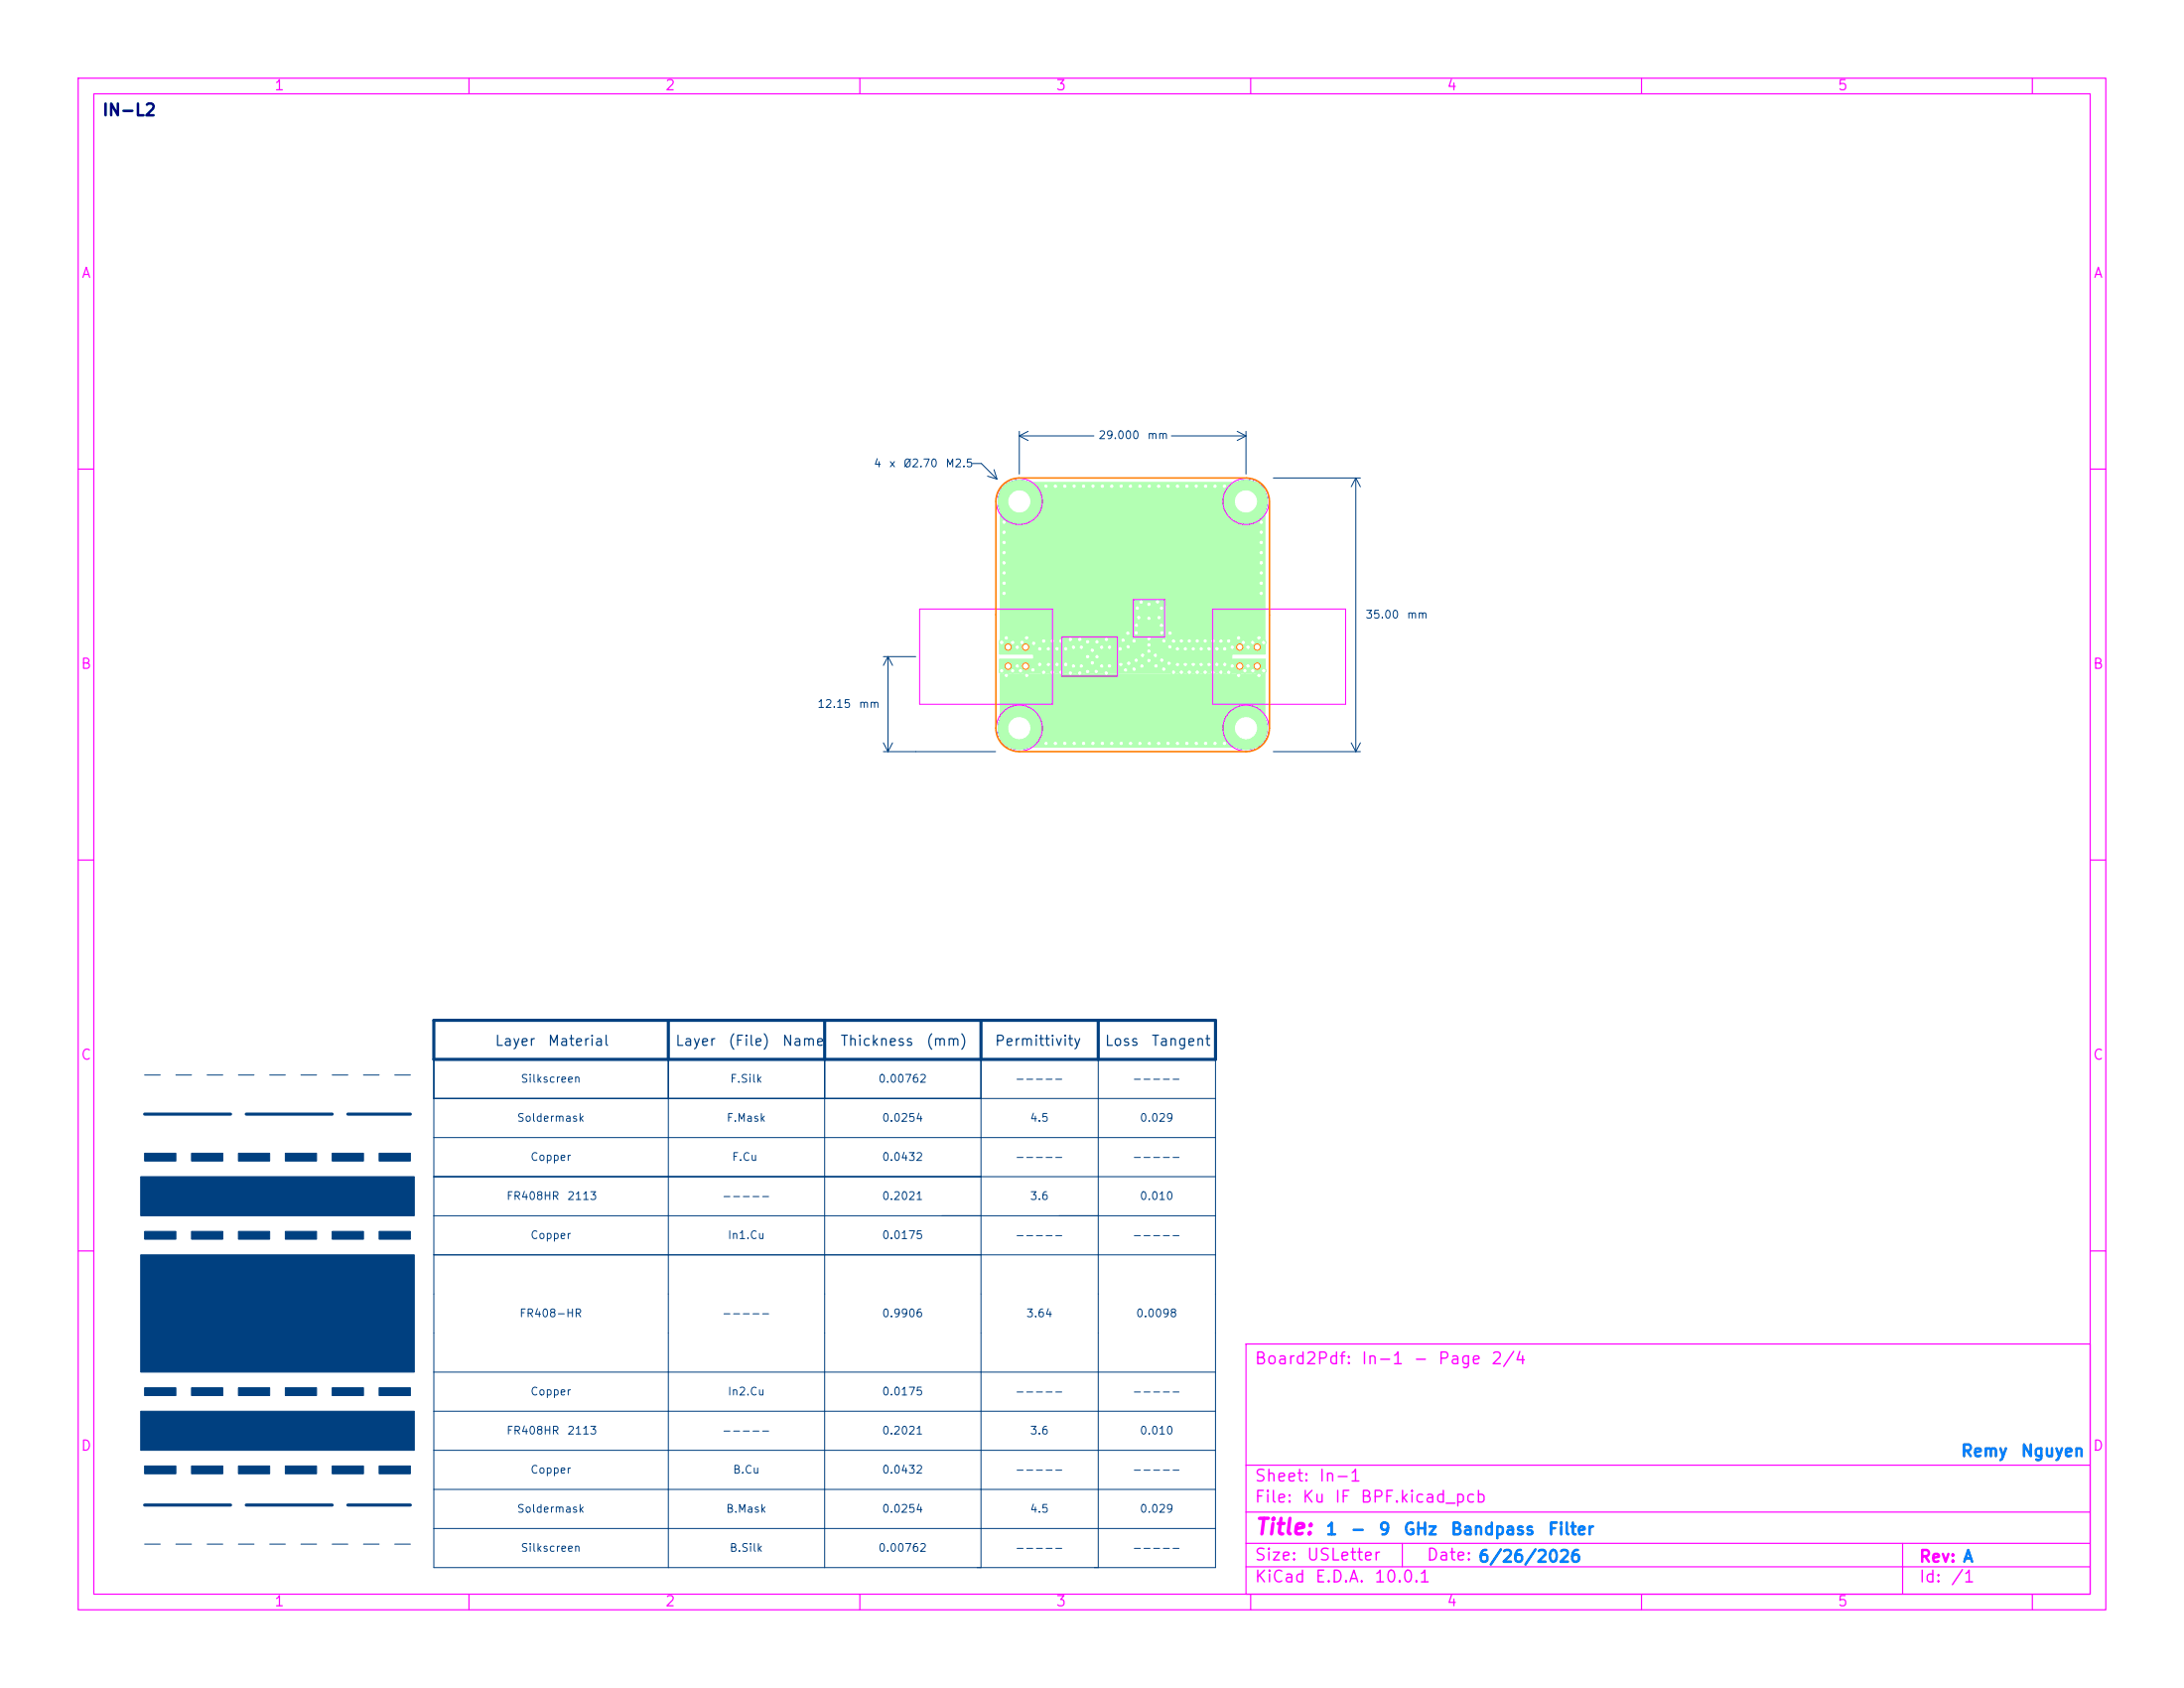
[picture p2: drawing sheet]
<svg xmlns="http://www.w3.org/2000/svg" width="279mm" height="216mm" viewBox="0 0 279 216" stroke-linecap="round" stroke-linejoin="round" font-family="sans-serif">
<g fill="none" stroke="#0080ff" stroke-width=".15">
<circle cx="130.4" cy="64.1" r="2.7"/>
<circle cx="159.4" cy="64.1" r="2.7"/>
<circle cx="130.4" cy="93.1" r="2.7"/>
<circle cx="159.4" cy="93.1" r="2.7"/>
</g>
<g fill="#b3ffb3" stroke="#b3ffb3" stroke-width=".13">
<circle cx="159.4" cy="93.1" r="2.7"/>
<circle cx="159.4" cy="64.1" r="2.7"/>
<circle cx="130.4" cy="64.1" r="2.7"/>
<circle cx="130.4" cy="93.1" r="2.7"/>
<circle cx="139.8" cy="95.1" r=".3"/>
<circle cx="141.9" cy="85.2" r=".3"/>
<circle cx="136.2" cy="62.2" r=".3"/>
<circle cx="161.7" cy="85.8" r=".3"/>
<circle cx="134.6" cy="86" r=".3"/>
<circle cx="156.6" cy="95.1" r=".3"/>
<circle cx="146.2" cy="83.8" r=".3"/>
<circle cx="134.1" cy="83" r=".3"/>
<circle cx="147" cy="79.1" r=".3"/>
<circle cx="145.8" cy="95.1" r=".3"/>
<circle cx="161.3" cy="75.9" r=".3"/>
<circle cx="147" cy="82.5" r=".3"/>
<circle cx="133.8" cy="95.1" r=".3"/>
<circle cx="153.2" cy="86" r=".3"/>
<circle cx="145.8" cy="62.2" r=".3"/>
<circle cx="140.9" cy="85.2" r=".3"/>
<circle cx="160.3" cy="85.8" r=".3"/>
<circle cx="151.8" cy="62.2" r=".3"/>
<circle cx="145.4" cy="80" r=".3"/>
<circle cx="159.1" cy="82.2" r=".3"/>
<circle cx="132.2" cy="82.3" r=".3"/>
<circle cx="151.6" cy="83" r=".3"/>
<circle cx="148.6" cy="80" r=".3"/>
<circle cx="150.6" cy="62.2" r=".3"/>
<circle cx="159.7" cy="82.8" r=".3"/>
<circle cx="141.9" cy="82.8" r=".3"/>
<circle cx="161.1" cy="86.4" r=".3"/>
<circle cx="139.1" cy="85.9" r=".3"/>
<circle cx="149.7" cy="81" r=".3"/>
<circle cx="154.2" cy="62.2" r=".3"/>
<circle cx="151.1" cy="82" r=".3"/>
<circle cx="141" cy="62.2" r=".3"/>
<circle cx="143.4" cy="85" r=".3"/>
<circle cx="155.4" cy="62.2" r=".3"/>
<circle cx="129.5" cy="82.2" r=".3"/>
<circle cx="151.8" cy="95.1" r=".3"/>
<circle cx="128.7" cy="81.6" r=".3"/>
<circle cx="159.7" cy="85.2" r=".3"/>
<circle cx="137.4" cy="95.1" r=".3"/>
<circle cx="136.3" cy="85" r=".3"/>
<circle cx="129.5" cy="85.8" r=".3"/>
<circle cx="161.3" cy="69.4" r=".3"/>
<circle cx="135.2" cy="83" r=".3"/>
<circle cx="134.6" cy="82" r=".3"/>
<circle cx="159.3" cy="85.8" r=".3"/>
<circle cx="148.9" cy="85.6" r=".3"/>
<circle cx="143.3" cy="83" r=".3"/>
<circle cx="140.9" cy="82.8" r=".3"/>
<circle cx="135" cy="62.2" r=".3"/>
<circle cx="128.5" cy="70.7" r=".3"/>
<circle cx="141" cy="95.1" r=".3"/>
<circle cx="140.2" cy="85.9" r=".3"/>
<circle cx="150.1" cy="82" r=".3"/>
<circle cx="146.1" cy="85.2" r=".3"/>
<circle cx="136.3" cy="83" r=".3"/>
<circle cx="148.2" cy="62.2" r=".3"/>
<circle cx="141.5" cy="81.8" r=".3"/>
<circle cx="145.7" cy="79" r=".3"/>
<circle cx="133.8" cy="62.2" r=".3"/>
<circle cx="145.3" cy="80.9" r=".3"/>
<circle cx="133" cy="83" r=".3"/>
<circle cx="147" cy="62.2" r=".3"/>
<circle cx="157.6" cy="85.2" r=".3"/>
<circle cx="155.4" cy="95.1" r=".3"/>
<circle cx="138.1" cy="81.8" r=".3"/>
<circle cx="128.5" cy="73.3" r=".3"/>
<circle cx="145.5" cy="77.8" r=".3"/>
<circle cx="134.1" cy="85" r=".3"/>
<circle cx="138.3" cy="85.2" r=".3"/>
<circle cx="132.1" cy="85.7" r=".3"/>
<circle cx="153" cy="95.1" r=".3"/>
<circle cx="135" cy="95.1" r=".3"/>
<circle cx="144.6" cy="62.2" r=".3"/>
<circle cx="144.6" cy="95.1" r=".3"/>
<circle cx="145.3" cy="84.4" r=".3"/>
<circle cx="151.6" cy="85" r=".3"/>
<circle cx="161.3" cy="70.7" r=".3"/>
<circle cx="155.7" cy="83" r=".3"/>
<circle cx="137.3" cy="85.2" r=".3"/>
<circle cx="143.4" cy="62.2" r=".3"/>
<circle cx="155.7" cy="85" r=".3"/>
<circle cx="151.1" cy="86" r=".3"/>
<circle cx="149.7" cy="82.7" r=".3"/>
<circle cx="147" cy="95.1" r=".3"/>
<circle cx="148.6" cy="77.8" r=".3"/>
<circle cx="149.4" cy="62.2" r=".3"/>
<circle cx="143.7" cy="81.9" r=".3"/>
<circle cx="147" cy="84.5" r=".3"/>
<circle cx="154.7" cy="83" r=".3"/>
<circle cx="128.5" cy="75.9" r=".3"/>
<circle cx="154.2" cy="82" r=".3"/>
<circle cx="155.2" cy="82" r=".3"/>
<circle cx="133.5" cy="82" r=".3"/>
<circle cx="147" cy="81.7" r=".3"/>
<circle cx="148.2" cy="95.1" r=".3"/>
<circle cx="128.7" cy="86.4" r=".3"/>
<circle cx="139.7" cy="84.8" r=".3"/>
<circle cx="139.1" cy="82.1" r=".3"/>
<circle cx="153.2" cy="82" r=".3"/>
<circle cx="161.3" cy="66.8" r=".3"/>
<circle cx="144.3" cy="81" r=".3"/>
<circle cx="139.8" cy="62.2" r=".3"/>
<circle cx="139.7" cy="83.2" r=".3"/>
<circle cx="147.8" cy="83.8" r=".3"/>
<circle cx="150.6" cy="85" r=".3"/>
<circle cx="138.1" cy="86.1" r=".3"/>
<circle cx="130.5" cy="85.8" r=".3"/>
<circle cx="153" cy="62.2" r=".3"/>
<circle cx="153.7" cy="83" r=".3"/>
<circle cx="156.2" cy="86" r=".3"/>
<circle cx="145.1" cy="82" r=".3"/>
<circle cx="144" cy="85.7" r=".3"/>
<circle cx="158.5" cy="81.6" r=".3"/>
<circle cx="150.6" cy="95.1" r=".3"/>
<circle cx="131.3" cy="86.4" r=".3"/>
<circle cx="128.5" cy="72" r=".3"/>
<circle cx="156.7" cy="83" r=".3"/>
<circle cx="153.7" cy="85" r=".3"/>
<circle cx="161.7" cy="82.2" r=".3"/>
<circle cx="154.2" cy="95.1" r=".3"/>
<circle cx="137.4" cy="62.2" r=".3"/>
<circle cx="136.9" cy="81.8" r=".3"/>
<circle cx="160.3" cy="82.2" r=".3"/>
<circle cx="142.2" cy="62.2" r=".3"/>
<circle cx="157.2" cy="86" r=".3"/>
<circle cx="150.6" cy="83" r=".3"/>
<circle cx="149.6" cy="84.8" r=".3"/>
<circle cx="130.7" cy="82.2" r=".3"/>
<circle cx="136.9" cy="86.1" r=".3"/>
<circle cx="139.1" cy="84" r=".3"/>
<circle cx="128.5" cy="74.6" r=".3"/>
<circle cx="161.3" cy="74.6" r=".3"/>
<circle cx="152.2" cy="86" r=".3"/>
<circle cx="145.1" cy="85.6" r=".3"/>
<circle cx="157.6" cy="82.8" r=".3"/>
<circle cx="137.3" cy="82.8" r=".3"/>
<circle cx="135.7" cy="82" r=".3"/>
<circle cx="148.3" cy="79" r=".3"/>
<circle cx="131.3" cy="81.6" r=".3"/>
<circle cx="161.3" cy="72" r=".3"/>
<circle cx="147" cy="77.3" r=".3"/>
<circle cx="156.6" cy="62.2" r=".3"/>
<circle cx="152.7" cy="83" r=".3"/>
<circle cx="128.5" cy="68.1" r=".3"/>
<circle cx="148.6" cy="84.4" r=".3"/>
<circle cx="148.1" cy="77" r=".3"/>
<circle cx="146" cy="77" r=".3"/>
<circle cx="161.3" cy="68.1" r=".3"/>
<circle cx="130.1" cy="85.2" r=".3"/>
<circle cx="133" cy="85" r=".3"/>
<circle cx="147.9" cy="85.2" r=".3"/>
<circle cx="154.2" cy="86" r=".3"/>
<circle cx="152.7" cy="85" r=".3"/>
<circle cx="138.6" cy="62.2" r=".3"/>
<circle cx="144.3" cy="82.7" r=".3"/>
<circle cx="156.2" cy="82" r=".3"/>
<circle cx="143.4" cy="95.1" r=".3"/>
<circle cx="148.6" cy="80.9" r=".3"/>
<circle cx="135.7" cy="86" r=".3"/>
<circle cx="147" cy="83.3" r=".3"/>
<circle cx="158.5" cy="86.4" r=".3"/>
<circle cx="140.3" cy="84" r=".3"/>
<circle cx="157.2" cy="82" r=".3"/>
<circle cx="155.2" cy="86" r=".3"/>
<circle cx="135.2" cy="85" r=".3"/>
<circle cx="133.5" cy="86" r=".3"/>
<circle cx="149.4" cy="95.1" r=".3"/>
<circle cx="138.3" cy="82.8" r=".3"/>
<circle cx="140.3" cy="82.1" r=".3"/>
<circle cx="128.5" cy="69.4" r=".3"/>
<circle cx="141.5" cy="86.1" r=".3"/>
<circle cx="144.4" cy="84.8" r=".3"/>
<circle cx="130.1" cy="82.8" r=".3"/>
<circle cx="161.3" cy="73.3" r=".3"/>
<circle cx="154.7" cy="85" r=".3"/>
<circle cx="142.2" cy="95.1" r=".3"/>
<circle cx="152.2" cy="82" r=".3"/>
<circle cx="128.1" cy="85.8" r=".3"/>
<circle cx="136.2" cy="95.1" r=".3"/>
<circle cx="128.5" cy="66.8" r=".3"/>
<circle cx="161.1" cy="81.6" r=".3"/>
<circle cx="148.9" cy="82" r=".3"/>
<circle cx="150.1" cy="86" r=".3"/>
<circle cx="156.7" cy="85" r=".3"/>
<circle cx="128.1" cy="82.2" r=".3"/>
<circle cx="138.6" cy="95.1" r=".3"/>
</g>
<g fill="#b3ffb3">
<path d="M144.8 77.5h4.3v4.3h-4.3z"/>
<path d="M127.8 81.8h34.1v.1v1.7v.1h-4.3v.5l4.3 .1v1.8h-34l-.1-.8h.8a.41 .41 0 0 0 .4 .3 .41 .41 0 0 0 .4-.3h1.4a.41 .41 0 0 0 .4 .3 .41 .41 0 0 0 .4-.3h26.6a.41 .41 0 0 0 .4 .3 .41 .41 0 0 0 .4-.3h1.4a.41 .41 0 0 0 .7 .3 .41 .41 0 0 0 0-.7 .41 .41 0 0 0-.7 .3v.1h-1.4a.41 .41 0 0 0-.4-.5 .41 .41 0 0 0-.4 .5h-26.6a.41 .41 0 0 0-.4-.5 .41 .41 0 0 0-.4 .5h-1.4a.41 .41 0 0 0-.4-.5 .41 .41 0 0 0-.4 .5h-.8v-.9l.1-.2h4.3v-.5h-4.3l-.1-.9h.8a.41 .41 0 0 0 .4 .4 .41 .41 0 0 0 .4-.4h1.4a.41 .41 0 0 0 .4 .4 .41 .41 0 0 0 .4-.4h26.6a.41 .41 0 0 0 .4 .4 .41 .41 0 0 0 .4-.4h1.4a.41 .41 0 0 0 .7 .3 .41 .41 0 0 0 0-.7 .41 .41 0 0 0-.7 .3v.1h-1.4a.41 .41 0 0 0-.4-.4 .41 .41 0 0 0-.4 .4h-26.6a.41 .41 0 0 0-.4-.4 .41 .41 0 0 0-.4 .4h-1.4a.41 .41 0 0 0-.4-.4 .41 .41 0 0 0-.4 .4h-.8z"/>
<path d="M127.9 86.1h34v8.7l-.4 .5-.5 .3h-32.2l-.6-.4-.3-.4z"/>
<path d="M128.2 62.1l.6-.5 32.3 .1 .5 .4 .3 .4v19.3h-12.8v-4.3h-4.3v4.3h-16.9v-19.3z"/>
</g>
<g fill="#fff" stroke="#fff" stroke-width=".13">
<circle cx="139.8" cy="95.1" r=".15"/>
<circle cx="141.9" cy="85.2" r=".15"/>
<circle cx="136.2" cy="62.2" r=".15"/>
<circle cx="161.7" cy="85.8" r=".15"/>
<circle cx="134.6" cy="86" r=".15"/>
<circle cx="156.6" cy="95.1" r=".15"/>
<circle cx="146.2" cy="83.8" r=".15"/>
<circle cx="134.1" cy="83" r=".15"/>
<circle cx="147" cy="79.1" r=".15"/>
<circle cx="145.8" cy="95.1" r=".15"/>
<circle cx="161.4" cy="75.9" r=".15"/>
<circle cx="147" cy="82.5" r=".15"/>
<circle cx="133.8" cy="95.1" r=".15"/>
<circle cx="153.2" cy="86" r=".15"/>
<circle cx="145.8" cy="62.2" r=".15"/>
<circle cx="140.9" cy="85.2" r=".15"/>
<circle cx="160.3" cy="85.8" r=".15"/>
<circle cx="151.8" cy="62.2" r=".15"/>
<circle cx="145.4" cy="80" r=".15"/>
<circle cx="159.1" cy="82.2" r=".15"/>
<circle cx="132.2" cy="82.3" r=".15"/>
<circle cx="151.6" cy="83" r=".15"/>
<circle cx="148.6" cy="80" r=".15"/>
<circle cx="150.6" cy="62.2" r=".15"/>
<circle cx="159.7" cy="82.8" r=".15"/>
<circle cx="141.9" cy="82.8" r=".15"/>
<circle cx="161.1" cy="86.4" r=".15"/>
<circle cx="139.1" cy="85.9" r=".15"/>
<circle cx="149.7" cy="81" r=".15"/>
<circle cx="154.2" cy="62.2" r=".15"/>
<circle cx="151.1" cy="82" r=".15"/>
<circle cx="141" cy="62.2" r=".15"/>
<circle cx="143.4" cy="85" r=".15"/>
<circle cx="155.4" cy="62.2" r=".15"/>
<circle cx="129.5" cy="82.2" r=".15"/>
<circle cx="151.8" cy="95.1" r=".15"/>
<circle cx="128.7" cy="81.6" r=".15"/>
<circle cx="159.7" cy="85.2" r=".15"/>
<circle cx="137.4" cy="95.1" r=".15"/>
<circle cx="136.3" cy="85" r=".15"/>
<circle cx="129.5" cy="85.8" r=".15"/>
<circle cx="161.4" cy="69.4" r=".15"/>
<circle cx="135.2" cy="83" r=".15"/>
<circle cx="134.6" cy="82" r=".15"/>
<circle cx="159.3" cy="85.8" r=".15"/>
<circle cx="148.9" cy="85.6" r=".15"/>
<circle cx="143.3" cy="83" r=".15"/>
<circle cx="140.9" cy="82.8" r=".15"/>
<circle cx="135" cy="62.2" r=".15"/>
<circle cx="128.4" cy="70.7" r=".15"/>
<circle cx="141" cy="95.1" r=".15"/>
<circle cx="140.2" cy="85.9" r=".15"/>
<circle cx="150.1" cy="82" r=".15"/>
<circle cx="146.1" cy="85.2" r=".15"/>
<circle cx="136.3" cy="83" r=".15"/>
<circle cx="148.2" cy="62.2" r=".15"/>
<circle cx="141.5" cy="81.8" r=".15"/>
<circle cx="145.7" cy="79" r=".15"/>
<circle cx="133.8" cy="62.2" r=".15"/>
<circle cx="145.3" cy="80.9" r=".15"/>
<circle cx="133" cy="83" r=".15"/>
<circle cx="147" cy="62.2" r=".15"/>
<circle cx="157.6" cy="85.2" r=".15"/>
<circle cx="155.4" cy="95.1" r=".15"/>
<circle cx="138.1" cy="81.8" r=".15"/>
<circle cx="128.4" cy="73.3" r=".15"/>
<circle cx="145.5" cy="77.8" r=".15"/>
<circle cx="134.1" cy="85" r=".15"/>
<circle cx="138.3" cy="85.2" r=".15"/>
<circle cx="132.1" cy="85.7" r=".15"/>
<circle cx="153" cy="95.1" r=".15"/>
<circle cx="135" cy="95.1" r=".15"/>
<circle cx="144.6" cy="62.2" r=".15"/>
<circle cx="144.6" cy="95.1" r=".15"/>
<circle cx="145.3" cy="84.4" r=".15"/>
<circle cx="151.6" cy="85" r=".15"/>
<circle cx="161.4" cy="70.7" r=".15"/>
<circle cx="155.7" cy="83" r=".15"/>
<circle cx="137.3" cy="85.2" r=".15"/>
<circle cx="143.4" cy="62.2" r=".15"/>
<circle cx="155.7" cy="85" r=".15"/>
<circle cx="151.1" cy="86" r=".15"/>
<circle cx="149.7" cy="82.7" r=".15"/>
<circle cx="147" cy="95.1" r=".15"/>
<circle cx="148.6" cy="77.8" r=".15"/>
<circle cx="149.4" cy="62.2" r=".15"/>
<circle cx="143.7" cy="81.9" r=".15"/>
<circle cx="147" cy="84.5" r=".15"/>
<circle cx="154.7" cy="83" r=".15"/>
<circle cx="128.4" cy="75.9" r=".15"/>
<circle cx="154.2" cy="82" r=".15"/>
<circle cx="155.2" cy="82" r=".15"/>
<circle cx="133.5" cy="82" r=".15"/>
<circle cx="147" cy="81.7" r=".15"/>
<circle cx="148.2" cy="95.1" r=".15"/>
<circle cx="128.7" cy="86.4" r=".15"/>
<circle cx="139.7" cy="84.8" r=".15"/>
<circle cx="139.1" cy="82.1" r=".15"/>
<circle cx="153.2" cy="82" r=".15"/>
<circle cx="161.4" cy="66.8" r=".15"/>
<circle cx="144.3" cy="81" r=".15"/>
<circle cx="139.8" cy="62.2" r=".15"/>
<circle cx="139.7" cy="83.2" r=".15"/>
<circle cx="147.8" cy="83.8" r=".15"/>
<circle cx="150.6" cy="85" r=".15"/>
<circle cx="138.1" cy="86.1" r=".15"/>
<circle cx="130.5" cy="85.8" r=".15"/>
<circle cx="153" cy="62.2" r=".15"/>
<circle cx="153.7" cy="83" r=".15"/>
<circle cx="156.2" cy="86" r=".15"/>
<circle cx="145.1" cy="82" r=".15"/>
<circle cx="144" cy="85.7" r=".15"/>
<circle cx="158.5" cy="81.6" r=".15"/>
<circle cx="150.6" cy="95.1" r=".15"/>
<circle cx="131.3" cy="86.4" r=".15"/>
<circle cx="128.4" cy="72" r=".15"/>
<circle cx="156.7" cy="83" r=".15"/>
<circle cx="153.7" cy="85" r=".15"/>
<circle cx="161.7" cy="82.2" r=".15"/>
<circle cx="154.2" cy="95.1" r=".15"/>
<circle cx="137.4" cy="62.2" r=".15"/>
<circle cx="136.9" cy="81.8" r=".15"/>
<circle cx="160.3" cy="82.2" r=".15"/>
<circle cx="142.2" cy="62.2" r=".15"/>
<circle cx="157.2" cy="86" r=".15"/>
<circle cx="150.6" cy="83" r=".15"/>
<circle cx="149.6" cy="84.8" r=".15"/>
<circle cx="130.7" cy="82.2" r=".15"/>
<circle cx="136.9" cy="86.1" r=".15"/>
<circle cx="139.1" cy="84" r=".15"/>
<circle cx="128.4" cy="74.6" r=".15"/>
<circle cx="161.4" cy="74.6" r=".15"/>
<circle cx="152.2" cy="86" r=".15"/>
<circle cx="145.1" cy="85.6" r=".15"/>
<circle cx="157.6" cy="82.8" r=".15"/>
<circle cx="137.3" cy="82.8" r=".15"/>
<circle cx="135.7" cy="82" r=".15"/>
<circle cx="148.3" cy="79" r=".15"/>
<circle cx="131.3" cy="81.6" r=".15"/>
<circle cx="161.4" cy="72" r=".15"/>
<circle cx="147" cy="77.3" r=".15"/>
<circle cx="156.6" cy="62.2" r=".15"/>
<circle cx="152.7" cy="83" r=".15"/>
<circle cx="128.4" cy="68.1" r=".15"/>
<circle cx="148.6" cy="84.4" r=".15"/>
<circle cx="148.1" cy="77" r=".15"/>
<circle cx="146" cy="77" r=".15"/>
<circle cx="161.4" cy="68.1" r=".15"/>
<circle cx="130.1" cy="85.2" r=".15"/>
<circle cx="133" cy="85" r=".15"/>
<circle cx="147.9" cy="85.2" r=".15"/>
<circle cx="154.2" cy="86" r=".15"/>
<circle cx="152.7" cy="85" r=".15"/>
<circle cx="138.6" cy="62.2" r=".15"/>
<circle cx="144.3" cy="82.7" r=".15"/>
<circle cx="156.2" cy="82" r=".15"/>
<circle cx="143.4" cy="95.1" r=".15"/>
<circle cx="148.6" cy="80.9" r=".15"/>
<circle cx="135.7" cy="86" r=".15"/>
<circle cx="147" cy="83.3" r=".15"/>
<circle cx="158.5" cy="86.4" r=".15"/>
<circle cx="140.3" cy="84" r=".15"/>
<circle cx="157.2" cy="82" r=".15"/>
<circle cx="155.2" cy="86" r=".15"/>
<circle cx="135.2" cy="85" r=".15"/>
<circle cx="133.5" cy="86" r=".15"/>
<circle cx="149.4" cy="95.1" r=".15"/>
<circle cx="138.3" cy="82.8" r=".15"/>
<circle cx="140.3" cy="82.1" r=".15"/>
<circle cx="128.4" cy="69.4" r=".15"/>
<circle cx="141.5" cy="86.1" r=".15"/>
<circle cx="144.4" cy="84.8" r=".15"/>
<circle cx="130.1" cy="82.8" r=".15"/>
<circle cx="161.4" cy="73.3" r=".15"/>
<circle cx="154.7" cy="85" r=".15"/>
<circle cx="142.2" cy="95.1" r=".15"/>
<circle cx="152.2" cy="82" r=".15"/>
<circle cx="128.1" cy="85.8" r=".15"/>
<circle cx="136.2" cy="95.1" r=".15"/>
<circle cx="128.4" cy="66.8" r=".15"/>
<circle cx="161.1" cy="81.6" r=".15"/>
<circle cx="148.9" cy="82" r=".15"/>
<circle cx="150.1" cy="86" r=".15"/>
<circle cx="156.7" cy="85" r=".15"/>
<circle cx="128.1" cy="82.2" r=".15"/>
<circle cx="138.6" cy="95.1" r=".15"/>
<circle cx="159.4" cy="93.1" r="1.35"/>
<circle cx="159.4" cy="64.1" r="1.35"/>
<circle cx="130.4" cy="64.1" r="1.35"/>
<circle cx="130.4" cy="93.1" r="1.35"/>
</g>
<g fill="none" stroke="#f0f" stroke-width=".15">
<path d="M10 10h259.4v195.9h-259.4zM12 12h255.4v191.9h-255.4zM60 10v2M110 10v2M160 10v2M210 10v2M260 10v2M10 60h2M267.4 60h2M10 110h2M267.4 110h2M10 160h2"/>
<path d="M159.4 171.9h108v32h-108zM267.4 160h2M159.4 197.4h108M159.4 193.4h108M159.4 187.4h108M179.4 197.4v3M243.4 197.4v6.5M60 203.9v2M110 203.9v2M159.4 200.4h108M160 203.9v2M210 203.9v2"/>
<path d="M260 203.9v2"/>
</g>
<g fill="none" stroke="#f0f" stroke-width=".13">
<path d="M117.7 77.9h17v12.2h-17zM145 76.7h4v4.8h-4zM155.1 77.9h17.1v12.2h-17.1zM135.9 81.5h7.1v5h-7.1z"/>
<circle cx="130.4" cy="64.1" r="2.95"/>
<circle cx="159.4" cy="64.1" r="2.95"/>
<circle cx="130.4" cy="93.1" r="2.95"/>
<circle cx="159.4" cy="93.1" r="2.95"/>
</g>
<path d="M128.3 62a3 3 0 0 1 2.1-.9h29a3 3 0 0 1 3 3v29a3 3 0 0 1-3 3h-29a3 3 0 0 1-3-3v-29a3 3 0 0 1 .9-2.1z" fill="none" stroke="#ff8000" stroke-width=".2"/>
<g fill="none" stroke="#ff8000" stroke-width=".13">
<circle cx="129" cy="82.8" r=".41"/>
<circle cx="129" cy="85.2" r=".41"/>
<circle cx="131.2" cy="85.2" r=".41"/>
<circle cx="131.2" cy="82.8" r=".41"/>
<circle cx="158.6" cy="82.8" r=".41"/>
<circle cx="158.6" cy="85.2" r=".41"/>
<circle cx="160.8" cy="82.8" r=".41"/>
<circle cx="160.8" cy="85.2" r=".41"/>
</g>
<g fill="none" stroke="#004080" stroke-width=".13">
<path d="M124.4 59.3h1.1l2 2M130.4 55.2v5.4M130.4 55.8h9.5M130.4 55.8l1.1 .5M131.5 55.2l-1.1 .6M149.9 55.8h9.5M158.3 55.2l1.1 .6M159.4 55.2v5.4M159.4 55.8l-1.1 .5M126.3 60.9l1.2 .4M127.2 60.1l.3 1.2M162.9 61.1h11.1"/>
<path d="M173.4 61.1v35M173.4 61.1l.6 1.2M173.4 61.1l-.5 1.2M113 96.1h14.4M113 84h4.1M113 95l.6 1.1M113.6 84v12.1M113.6 84l.6 1.1M113.6 84l-.6 1.1M114.2 95l-.6 1.1M162.9 96.1h11.1M172.9 95l.5 1.1"/>
<path d="M174 95l-.6 1.1M18.5 137.5h2M22.5 137.5h2M26.5 137.5h2M30.5 137.5h2M34.5 137.5h2M38.5 137.5h2M42.5 137.5h2M46.5 137.5h2M50.5 137.5h2M85.5 135.5v65M105.5 135.5v65"/>
<path d="M140.5 135.5v65M155.5 135.5v65h-100v-65h70v65M55.5 140.5h100M55.5 145.5h100M55.5 150.5h100M55.5 155.5h100M55.5 160.5h100M55.5 175.5h100M18.5 197.5h2M22.5 197.5h2M26.5 197.5h2M30.5 197.5h2"/>
<path d="M34.5 197.5h2M38.5 197.5h2M42.5 197.5h2M46.5 197.5h2M50.5 197.5h2M55.5 180.5h100M55.5 185.5h100M55.5 190.5h100M55.5 195.5h100"/>
</g>
<path d="M55.5 130.5h100v5h-100zM85.5 130.5v5M105.5 130.5v5M125.5 130.5v5M140.5 130.5v5M18.5 142.5h11M31.5 142.5h11M44.5 142.5h8M18.5 192.5h11M31.5 192.5h11M44.5 192.5h8" fill="none" stroke="#004080" stroke-width=".4"/>
<g fill="#004080" stroke="#004080" stroke-width=".13">
<path d="M18.5 147.5h4v1h-4z"/>
<path d="M18.5 157.5h4v1h-4z"/>
<path d="M18.5 177.5h4v1h-4z"/>
<path d="M18.5 187.5h4v1h-4z"/>
<path d="M24.5 147.5h4v1h-4z"/>
<path d="M24.5 157.5h4v1h-4z"/>
<path d="M24.5 177.5h4v1h-4z"/>
<path d="M24.5 187.5h4v1h-4z"/>
<path d="M30.5 147.5h4v1h-4z"/>
<path d="M30.5 157.5h4v1h-4z"/>
<path d="M30.5 177.5h4v1h-4z"/>
<path d="M30.5 187.5h4v1h-4z"/>
<path d="M36.5 147.5h4v1h-4z"/>
<path d="M36.5 157.5h4v1h-4z"/>
<path d="M36.5 177.5h4v1h-4z"/>
<path d="M36.5 187.5h4v1h-4z"/>
<path d="M42.5 147.5h4v1h-4z"/>
<path d="M42.5 157.5h4v1h-4z"/>
<path d="M42.5 177.5h4v1h-4z"/>
<path d="M42.5 187.5h4v1h-4z"/>
<path d="M48.5 147.5h4v1h-4z"/>
<path d="M48.5 157.5h4v1h-4z"/>
<path d="M48.5 177.5h4v1h-4z"/>
<path d="M48.5 187.5h4v1h-4z"/>
<path d="M18 150.5h35v5h-35z"/>
<path d="M18 160.5h35v15h-35z"/>
<path d="M18 180.5h35v5h-35z"/>
</g>
<text font-size="2" fill="#f0f" x="160.4" y="196.8">Title:</text>
<text font-size="1.5" fill="#000080" x="13" y="15.2">IN-L2</text>
<g font-size="1.5" fill="#f0f">
<text x="160.4" y="174.9">Board2Pdf:</text>
<text x="174.1" y="174.9">In-1</text>
<text x="180.7" y="174.9">-</text>
<text x="183.8" y="174.9">Page</text>
<text x="190.6" y="174.9">2/4</text>
<text x="160.4" y="189.9">Sheet:</text>
<text x="168.6" y="189.9">In-1</text>
<text x="160.4" y="192.6">File:</text>
<text x="166.5" y="192.6">Ku</text>
<text x="170.6" y="192.6">IF</text>
<text x="173.9" y="192.6">BPF.kicad_pcb</text>
<text x="160.4" y="202.8">KiCad</text>
<text x="160.4" y="200">Size:</text>
<text x="167" y="200">USLetter</text>
<text x="168.1" y="202.8">E.D.A.</text>
<text x="175.7" y="202.8">10.0.1</text>
<text x="182.4" y="200">Date: 6/26/2026</text>
<text x="245.4" y="200.2">Rev: A</text>
<text x="245.4" y="202.8">Id:</text>
<text x="249.5" y="202.8">/1</text>
</g>
<g font-size="1.5" fill="#0080ff">
<text x="250.8" y="186.7">Remy</text>
<text x="258.4" y="186.7">Nguyen</text>
<text x="169.5" y="196.7">1</text>
<text x="172.7" y="196.7">-</text>
<text x="176.3" y="196.7">9</text>
<text x="179.4" y="196.7">GHz</text>
<text x="185.5" y="196.7">Bandpass</text>
<text x="197.9" y="196.7">Filter</text>
</g>
<g font-size="1.3" fill="#f0f">
<text x="35" y="11.9">1</text>
<text x="85" y="11.9">2</text>
<text x="135" y="11.9">3</text>
<text x="185" y="11.9">4</text>
<text x="235" y="11.9">5</text>
<text x="10.3" y="35.9">A</text>
<text x="267.7" y="35.9">A</text>
<text x="10.3" y="85.9">B</text>
<text x="267.7" y="85.9">B</text>
<text x="10.3" y="135.9">C</text>
<text x="267.7" y="135.9">C</text>
<text x="10.3" y="185.9">D</text>
<text x="267.7" y="185.9">D</text>
<text x="35" y="205.8">1</text>
<text x="85" y="205.8">2</text>
<text x="135" y="205.8">3</text>
<text x="185" y="205.8">4</text>
<text x="235" y="205.8">5</text>
</g>
<g font-size="1.3" fill="#004080">
<text x="63.2" y="134.1">Layer</text>
<text x="70" y="134.1">Material</text>
<text x="86.3" y="134.1">Layer</text>
<text x="93.1" y="134.1">(File)</text>
<text x="100" y="134.1">Name</text>
<text x="107.4" y="134.1">Thickness</text>
<text x="118.4" y="134.1">(mm)</text>
<text x="127.2" y="134.1">Permittivity</text>
<text x="141.2" y="134.1">Loss</text>
<text x="147.2" y="134.1">Tangent</text>
</g>
<g font-size="1" fill="#004080">
<text x="140.4" y="56.4">29.000</text>
<text x="146.7" y="56.4">mm</text>
<text x="111.7" y="60">4</text>
<text x="113.7" y="60">x</text>
<text x="115.5" y="60">Ø2.70</text>
<text x="120.9" y="60">M2.5</text>
<text x="174.6" y="79.4">35.00</text>
<text x="179.9" y="79.4">mm</text>
<text x="104.5" y="90.8">12.15</text>
<text x="109.8" y="90.8">mm</text>
<text x="66.1" y="143.7">Soldermask</text>
<text x="66.5" y="138.7">Silkscreen</text>
<text x="92.9" y="143.7">F.Mask</text>
<text x="93.3" y="138.7">F.Silk</text>
<text x="112.3" y="138.7">0.00762</text>
<text x="112.8" y="143.7">0.0254</text>
<text x="129.8" y="138.7">-----</text>
<text x="131.7" y="143.7">4.5</text>
<text x="144.8" y="138.7">-----</text>
<text x="145.7" y="143.7">0.029</text>
<text x="67.8" y="148.7">Copper</text>
<text x="93.6" y="148.7">F.Cu</text>
<text x="112.8" y="148.7">0.0432</text>
<text x="129.8" y="148.7">-----</text>
<text x="144.8" y="148.7">-----</text>
<text x="64.7" y="153.7">FR408HR</text>
<text x="72.5" y="153.7">2113</text>
<text x="92.3" y="153.7">-----</text>
<text x="112.8" y="153.7">0.2021</text>
<text x="131.7" y="153.7">3.6</text>
<text x="145.7" y="153.7">0.010</text>
<text x="67.8" y="158.7">Copper</text>
<text x="93" y="158.7">In1.Cu</text>
<text x="112.8" y="158.7">0.0175</text>
<text x="129.8" y="158.7">-----</text>
<text x="144.8" y="158.7">-----</text>
<text x="66.4" y="168.7">FR408-HR</text>
<text x="92.3" y="168.7">-----</text>
<text x="112.8" y="168.7">0.9906</text>
<text x="131.2" y="168.7">3.64</text>
<text x="145.3" y="168.7">0.0098</text>
<text x="67.8" y="178.7">Copper</text>
<text x="93" y="178.7">In2.Cu</text>
<text x="112.8" y="178.7">0.0175</text>
<text x="129.8" y="178.7">-----</text>
<text x="144.8" y="178.7">-----</text>
<text x="64.7" y="183.7">FR408HR</text>
<text x="72.5" y="183.7">2113</text>
<text x="92.3" y="183.7">-----</text>
<text x="112.8" y="183.7">0.2021</text>
<text x="131.7" y="183.7">3.6</text>
<text x="145.7" y="183.7">0.010</text>
<text x="67.8" y="188.7">Copper</text>
<text x="93.7" y="188.7">B.Cu</text>
<text x="112.8" y="188.7">0.0432</text>
<text x="129.8" y="188.7">-----</text>
<text x="144.8" y="188.7">-----</text>
<text x="66.1" y="193.7">Soldermask</text>
<text x="92.8" y="193.7">B.Mask</text>
<text x="112.8" y="193.7">0.0254</text>
<text x="131.7" y="193.7">4.5</text>
<text x="145.7" y="193.7">0.029</text>
<text x="66.5" y="198.7">Silkscreen</text>
<text x="93.3" y="198.7">B.Silk</text>
<text x="112.3" y="198.7">0.00762</text>
<text x="129.8" y="198.7">-----</text>
<text x="144.8" y="198.7">-----</text>
</g>
</svg>
